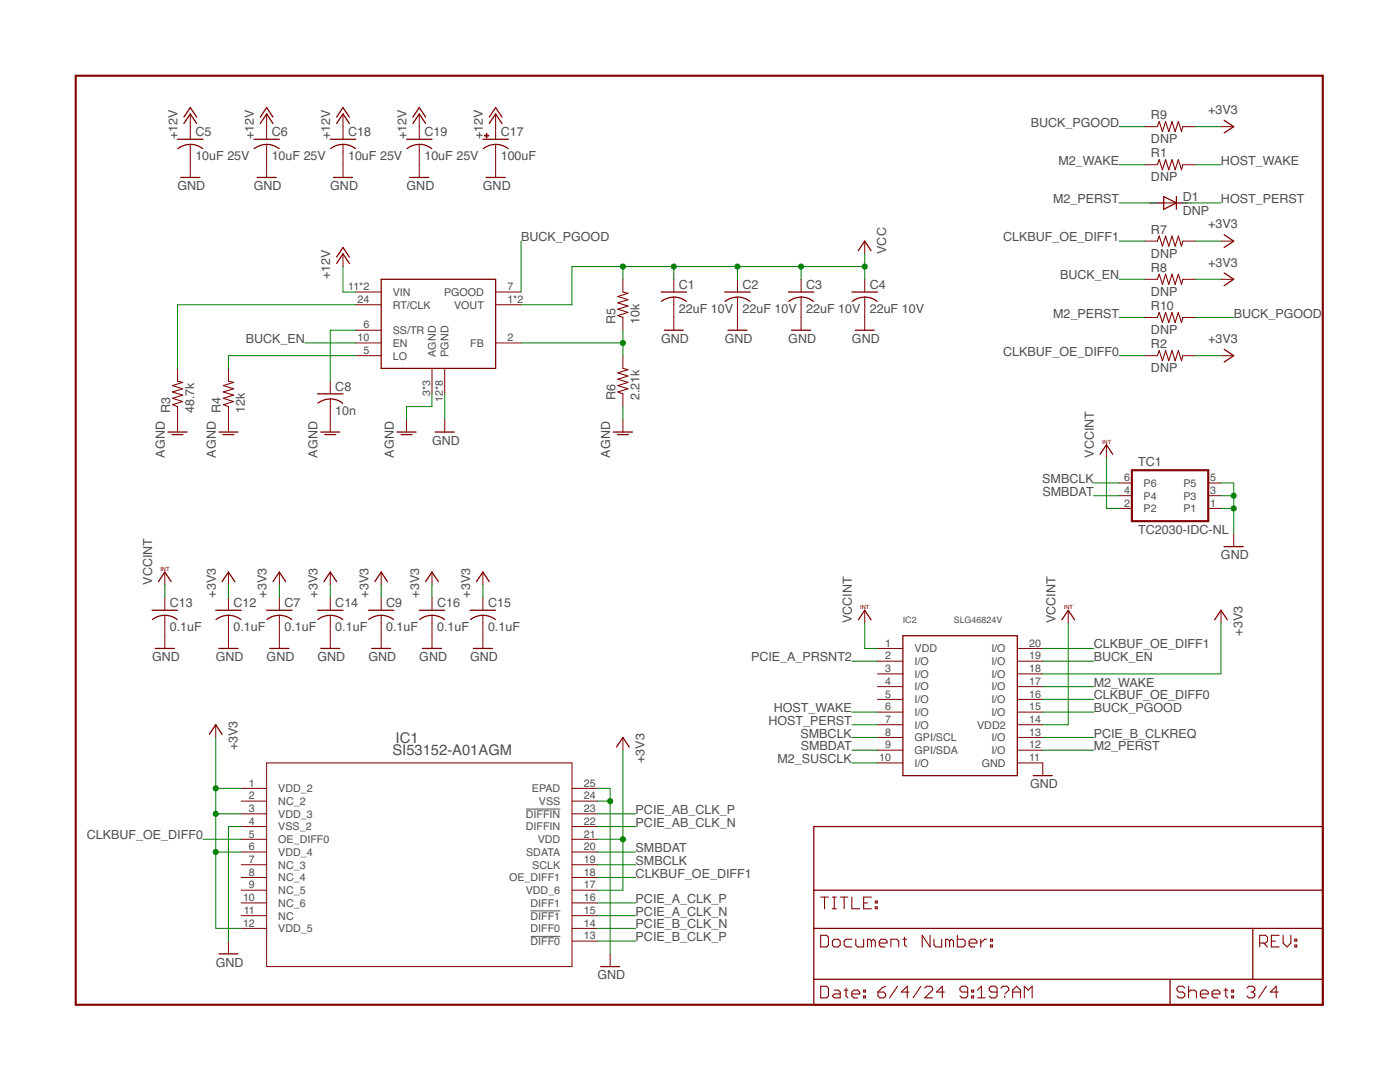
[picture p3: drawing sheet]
<svg xmlns="http://www.w3.org/2000/svg" width="279mm" height="216mm" viewBox="0 0 279 216" stroke-linecap="round" stroke-linejoin="round" font-family="sans-serif">
<path d="M104.9 161.4h6.9M105.9 186.8h5.9M105.9 181.8h5.9" fill="none" stroke="#505050" stroke-width=".2"/>
<path d="M15.1 15.1h248.9v185.4h-248.9zM225.9 93.8h15.2v10.2h-15.2z" fill="none" stroke="#800000" stroke-width=".42"/>
<g fill="none" stroke="#800000" stroke-width=".25">
<path d="M35.4 27.8h5.1M35.5 29.7a4 4 0 0 1 4.9 0M36.1 35.4h3.8M36.7 24.6l1.3-1.9 1.2 1.9M36.7 23.4l1.3-1.9 1.2 1.9M50.7 27.8h5.1M50.7 29.7a4 4 0 0 1 5 0M51.3 35.4h3.8M51.9 24.6l1.3-1.9 1.3 1.9M51.9 23.4l1.3-1.9 1.3 1.9M65.9 27.8h5.1M66 29.7a4 4 0 0 1 4.9 0"/>
<path d="M66.5 35.4h3.9M67.2 24.6l1.3-1.9 1.2 1.9M67.2 23.4l1.3-1.9 1.2 1.9M81.1 27.8h5.1M81.2 29.7a4 4 0 0 1 5 0M81.8 35.4h3.8M82.4 24.6l1.3-1.9 1.2 1.9M82.4 23.4l1.3-1.9 1.2 1.9M96.4 27.8h5.1M96.5 29.7a4 4 0 0 1 4.9 0M97 35.4h3.8M97.6 24.6l1.3-1.9 1.3 1.9"/>
<path d="M97.6 23.4l1.3-1.9 1.3 1.9M232.2 39.2l2.6 1.3-2.6 1.3zM234.8 39.2v2.6M244.3 24l1.9 1.3-1.9 1.2M67.2 52.6l1.3-1.9 1.2 1.9M67.2 51.3l1.3-1.9 1.2 1.9M76.1 55.7h22.8v17.8h-22.8zM131.9 58.3h5.1M144.6 58.3h5.1M157.3 58.3h5.1M170 58.3h5.1M171.3 50l1.3-1.9 1.2 1.9"/>
<path d="M244.3 46.8l1.9 1.3-1.9 1.3M244.3 54.5l1.9 1.2-1.9 1.3M63.4 78.6h5.1M65.9 79.6h.5a3.8 3.8 0 0 1 2 .9M65.9 79.6l-1.6 .3-.9 .5M132 60.1a4 4 0 0 1 5 0M132.6 65.9h3.8M144.7 60.1a4 4 0 0 1 5 0M145.3 65.9h3.8M157.4 60.1a4 4 0 0 1 4.9 0M158 65.9h3.8M170.1 60.1a4 4 0 0 1 4.9 0"/>
<path d="M170.7 65.9h3.8M244.3 69.7l1.9 1.3-1.9 1.2M33.5 86.2h3.8M34.3 86.7h2.2M43.7 86.2h3.8M44.5 86.7h2.2M64 86.2h3.8M64.8 86.7h2.2M79.2 86.2h3.8M80.1 86.7h2.1M86.8 86.2h3.9M122.4 86.2h3.8"/>
<path d="M123.2 86.7h2.2M219.5 90.7l1.3-1.9 1.3 1.9M31.6 116.1l1.3-1.9 1.3 1.9M44.3 116.1l1.3-1.9 1.3 1.9M54.5 116.1l1.3-1.9 1.2 1.9M64.6 116.1l1.3-1.9 1.3 1.9M74.8 116.1l1.3-1.9 1.2 1.9M84.9 116.1l1.3-1.9 1.3 1.9M95.1 116.1l1.3-1.9 1.2 1.9M244.3 109.1h3.8M30.4 121.8h5M30.4 123.6a4 4 0 0 1 5 0"/>
<path d="M31 129.4h3.8M43.1 121.8h5M43.1 123.6a4 4 0 0 1 5 0M43.7 129.4h3.8M53.2 121.8h5.1M53.3 123.6a4 4 0 0 1 4.9 0M53.8 129.4h3.9M63.4 121.8h5.1M63.4 123.6a4 4 0 0 1 5 0M64 129.4h3.8M73.5 121.8h5.1M73.6 123.6a4 4 0 0 1 4.9 0"/>
<path d="M74.2 129.4h3.8M83.7 121.8h5.1M83.8 123.6a4 4 0 0 1 4.9 0M84.3 129.4h3.8M93.8 121.8h5.1M93.9 123.6a4 4 0 0 1 5 0M94.5 129.4h3.8M171.3 123.7l1.3-1.9 1.2 1.9M180.2 126.9h22.8v27.9h-22.8zM211.9 123.7l1.3-1.9 1.3 1.9M242.4 123.7l1.3-1.9 1.2 1.9M41.8 146.5l1.3-1.9 1.2 1.9"/>
<path d="M123 149.1l1.3-1.9 1.3 1.9M206.2 154.8h3.8M162.4 164.9h101.6v35.6h-101.6zM162.4 177.6h101.6M43.7 190.3h3.8M119.9 192.9h3.8M162.4 185.3h101.6M162.4 195.4h101.6M233.5 195.4v5.1M250 185.3v10.1"/>
</g>
<g fill="none" stroke="#800000" stroke-width=".21">
<path d="M231 32.9l.4-1 .6 2 .6-2 .7 2 .6-2 .6 2 .7-2 .6 2 .3-1M231 25.3l.4-1 .6 2 .6-2 .7 2 .6-2 .6 2 .7-2 .6 2 .3-1M124.3 58.3l1 .2-2 .7 2 .6-2 .6 2 .7-2 .6 2 .6-2 .7 1 .4M231 48.1l.4-1 .6 2 .6-2 .7 2 .6-2 .6 2 .7-2 .6 2 .3-1M231 55.7l.4-1 .6 2 .6-2 .7 2 .6-2 .6 2 .7-2 .6 2 .3-1M35.4 76.1l1 .2-2 .6 2 .7-2 .6 2 .6-2 .7 2 .6-2 .7 1 .3M45.6 76.1l1 .2-2 .6 2 .7-2 .6 2 .6-2 .7 2 .6-2 .7 1 .3M124.3 73.5l1 .3-2 .6 2 .6-2 .7 2 .6-2 .6 2 .7-2 .6 1 .4M231 63.4l.4-1.1 .6 2.1 .6-2.1 .7 2.1 .6-2.1 .6 2.1 .7-2.1 .6 2.1 .3-1M231 71l.4-1 .6 2 .6-2 .7 2 .6-2 .6 2 .7-2 .6 2 .3-1M163.8 179h1.5M164.5 179v2.3"/>
<path d="M166.1 179h.8M166.5 179v2.3M167.7 179h1.5M168.5 179v2.3M170 179v2.3h1.6M173.9 179h-1.5v2.3h1.5M174.7 179.8h.4v.4h-.4zM163.8 186.6h1.2l.3 .4v1.6l-.3 .4h-1.2zM163.8 196.8h1.2l.3 .4v1.5l-.3 .4h-1.2zM166.1 187.8l.4-.4h.8l.4 .4v.8l-.4 .4h-.8l-.4-.4zM166.1 181.3h.8M166.5 197.6h.8l.4 .4v1.1h-1.2l-.4-.4 .4-.4h1.2"/>
<path d="M168.5 197.6h.7M168.8 197.2v1.5l.4 .4M170 198.3h1.6v-.3l-.4-.4h-.8l-.4 .4v.7l.4 .4h.8M170 187.4h-1.2l-.3 .4v.8l.3 .4h1.2M170.8 187.4v1.2l.4 .4h1.2v-1.6M172.4 198.7h.3v.4h-.3zM172.4 197.6h.3v.4h-.3zM172.4 180.2h.7M173.9 187.8l-.4-.4h-.4v1.6M173.9 187.8l.4-.4 .4 .4v1.2M173.9 187.8v1.2M174.7 181h.4v.3h-.4z"/>
<path d="M175.2 198h1.2l.4 .3v.4l-.4 .4h-.8l-.4-.4zM175.5 188.2h1.5v-.4l-.4-.4h-.7l-.4 .4v.8l.4 .4h.7M176.8 196.8l-.8 .4-.8 .8M177.8 189v-1.6h1.2l.4 .4v1.2M179.1 196.8l-1.6 2.3M180.1 187.4h.8M180.5 187v1.6l.4 .4M181.4 198h-1.5l1.2-1.2v2.3M183.8 196.8l-1.6 2.3M184.6 197.2l.4-.4h.7l.4 .4v.4l-1.5 1.5h1.5M185.6 186.6v2.4l-1.6-2.4v2.4M186.4 187.4v1.2l.4 .4h1.1v-1.6"/>
<path d="M188.5 198h-1.6l1.2-1.2v2.3M189.5 187.8l-.4-.4h-.4v1.6M189.5 187.8v1.2M189.5 187.8l.4-.4 .4 .4v1.2M191.1 186.6v2.4h1.1l.4-.4v-.8l-.4-.4h-1.1M193.1 198h-1.1l-.4-.4v-.4l.4-.4h.7l.4 .4v1.5l-.4 .4h-.7l-.4-.4M193.4 188.2h1.6v-.4l-.4-.4h-.8l-.4 .4v.8l.4 .4h.8M193.9 198.7h.4v.4h-.4zM193.9 197.6h.4v.4h-.4zM195.1 199.1h1.5M195.1 197.6l.8-.8v2.3M195.7 187.4v1.6"/>
<path d="M196.9 187.4h-.4l-.8 .8M197.7 188.6h.4v.4h-.4zM197.7 187.4h.4v.4h-.4zM199 198h-1.2l-.4-.4v-.4l.4-.4h.8l.4 .4v1.5l-.4 .4h-.8l-.4-.4M199.7 197.2l.5-.4h.7l.4 .4v.4l-.8 .7M200.5 198.7v.4M202.1 198h1.6M202.1 199.1v-1.5l.8-.8 .8 .8v1.5M204.4 199.1v-2.3l.8 .8 .8-.8v2.3M236.5 197.2l-.4-.4h-.8l-.4 .4v.4l.4 .4h.8l.4 .3v.4l-.4 .4h-.8l-.4-.4M237.2 198l.4-.4h.8l.4 .4v1.1M237.2 196.8v2.3"/>
<path d="M239.6 198.3h1.5v-.3l-.4-.4h-.8l-.3 .4v.7l.3 .4h.8M241.9 198.3h1.6v-.3l-.4-.4h-.8l-.4 .4v.7l.4 .4h.8M244.2 197.6h.8M244.6 197.2v1.5l.4 .4M245.8 198.7h.4v.4h-.4zM245.8 197.6h.4v.4h-.4zM248.9 197.2l.3-.4h.8l.4 .4v.4l-.4 .4M249.6 198h.4M250 198l.4 .3v.4l-.4 .4h-.8l-.3-.4M251.4 188.2h1.2l.4-.4v-.8l-.4-.4h-1.2v2.4M252.2 188.2l.8 .8M252.8 196.8l-1.6 2.3"/>
<path d="M253.7 187.8h.8M255.1 198h-1.6l1.2-1.2v2.3M255.3 186.6h-1.6v2.4h1.6M256.1 186.6v1.6l.8 .8 .7-.8v-1.6M258.4 188.6h.4v.4h-.4zM258.4 187.4h.4v.4h-.4z"/>
</g>
<g fill="none" stroke="#800000" stroke-width=".2">
<path d="M38 22.7v5.1M38 28.8v6.6M53.2 22.7v5.1M53.2 28.8v6.6M68.5 22.7v5.1M68.5 28.8v6.6M83.7 22.7v5.1M83.7 28.8v6.6M98.9 22.7v5.1M98.9 28.8v6.6M228.4 32.9h2.6M228.4 25.3h2.6"/>
<path d="M236.1 32.9h2.5M236.1 25.3h2.5M243.7 25.3h2.5M68.5 50.7v2.5M71 58.3h5.1M98.9 58.3h5.1M124.3 55.7v2.6M134.5 55.7v2.6M134.5 59.3v6.6M147.2 55.7v2.6M147.2 59.3v6.6M159.9 55.7v2.6"/>
<path d="M159.9 59.3v6.6M172.6 48.1v2.6M172.6 55.7v2.6M172.6 59.3v6.6M228.4 48.1h2.6M228.4 55.7h2.6M231 40.5h5.1M236.1 48.1h2.5M236.1 55.7h2.5M243.7 48.1h2.5M243.7 55.7h2.5M35.4 73.5v2.6"/>
<path d="M45.6 73.5v2.6M65.9 76.1v2.5M65.9 79.6v6.6M71 60.8h5.1M71 68.4h5.1M71 71h5.1M71 65.9h5.1M86.2 73.5v5.1M88.8 73.5v5.1M98.9 60.8h5.1M98.9 68.4h5.1M124.3 63.4v2.5"/>
<path d="M124.3 71v2.5M124.3 78.6v2.5M228.4 63.4h2.6M228.4 71h2.6M236.1 63.4h2.5M236.1 71h2.5M243.7 71h2.5M35.4 81.1v5.1M45.6 81.1v5.1M81.1 83.7v2.5M88.8 83.7v2.5M124.3 83.7v2.5"/>
<path d="M220.8 88.8v2.5M223.4 98.9h2.5M223.4 96.4h2.5M241.1 98.9h2.6M241.1 96.4h2.6M32.9 114.2v2.5M32.9 119.2v2.6M45.6 114.2v2.5M45.6 119.2v2.6M55.8 114.2v2.5M55.8 119.2v2.6M65.9 114.2v2.5"/>
<path d="M65.9 119.2v2.6M76.1 114.2v2.5M76.1 119.2v2.6M86.2 114.2v2.5M86.2 119.2v2.6M96.4 114.2v2.5M96.4 119.2v2.6M223.4 101.5h2.5M241.1 101.5h2.6M246.2 106.5v2.6M32.9 122.8v6.6M45.6 122.8v6.6"/>
<path d="M55.8 122.8v6.6M65.9 122.8v6.6M76.1 122.8v6.6M86.2 122.8v6.6M96.4 122.8v6.6M172.6 121.8v2.5M175.1 129.4h5.1M175.1 131.9h5.1M175.1 134.5h5.1M175.1 137h5.1M175.1 139.6h5.1M203 129.4h5.1"/>
<path d="M203 131.9h5.1M203 134.5h5.1M203 137h5.1M203 139.6h5.1M213.2 121.8v2.5M243.7 121.8v2.5M43.1 144.6v2.6M48.1 157.3h5.1M48.1 159.9h5.1M53.2 152.2h61v40.7h-61zM114.2 157.3h5M114.2 159.9h5"/>
<path d="M124.3 147.2v2.5M175.1 152.2h5.1M175.1 142.1h5.1M175.1 144.6h5.1M175.1 147.2h5.1M175.1 149.7h5.1M203 152.2h5.1v2.6M203 142.1h5.1M203 144.6h5.1M203 147.2h5.1M203 149.7h5.1M48.1 162.4h5.1"/>
<path d="M48.1 164.9h5.1M48.1 167.5h5.1M48.1 170h5.1M48.1 172.6h5.1M48.1 175.1h5.1M48.1 177.6h5.1M114.2 162.4h5M114.2 164.9h5M114.2 167.5h5M114.2 170h5M114.2 172.6h5M114.2 175.1h5"/>
<path d="M114.2 177.6h5M45.6 187.8v2.5M48.1 180.2h5.1M48.1 182.7h5.1M48.1 185.3h5.1M114.2 180.2h5M114.2 182.7h5M114.2 185.3h5M114.2 187.8h5M121.8 190.3v2.6"/>
</g>
<g fill="#800000" stroke="#800000" stroke-width=".2">
<path d="M96.7 27h.9v.1h-.9z"/>
<path d="M97 26.6h.2v.9h-.2z"/>
</g>
<g fill="none" stroke="#008000" stroke-width=".2">
<path d="M223.4 25.3h5M223.4 32.9h5M238.6 25.3h5.1M238.6 32.9h5.1M68.5 53.2v5.1h2.5M104 48.1v10.2M124.3 53.2v2.5M134.5 53.2v2.5M147.2 53.2v2.5M159.9 53.2v2.5M172.6 50.7v5M172.6 53.2h-58.4v7.6h-10.2"/>
<path d="M223.4 48.1h5M223.4 55.7h5M223.4 40.5h7.6M236.1 40.5h7.6M238.6 48.1h5.1M238.6 55.7h5.1M60.8 68.4h10.2M71 71h-25.4v2.5M71 65.9h-5.1v10.2M71 60.8h-35.6v12.7M86.2 78.6v2.5h-5.1v2.6M88.8 78.6v5.1"/>
<path d="M104 68.4h20.3M124.3 65.9v5.1M223.4 71h5M223.4 63.4h5M238.6 71h5.1M238.6 63.4h7.6M124.3 81.1v2.6M218.3 98.9h5.1M218.3 96.4h5.1M220.8 91.3v10.2h2.6M243.7 96.4h2.5v10.1M243.7 98.9h2.5"/>
<path d="M32.9 116.7v2.5M45.6 116.7v2.5M55.8 116.7v2.5M65.9 116.7v2.5M76.1 116.7v2.5M86.2 116.7v2.5M96.4 116.7v2.5M243.7 101.5h2.5M170 131.9h5.1M172.6 124.3v5.1h2.5M208.1 129.4h10.2M208.1 131.9h10.2"/>
<path d="M208.1 139.6h10.2M208.1 137h10.2M213.2 124.3v20.3h-5.1M243.7 124.3v10.2h-35.6M43.1 157.3h5M43.1 147.2v38.1h5M119.2 159.9h2.6M119.2 157.3h2.6v33M124.3 149.7v27.9h-5.1M170 147.2h5.1M170 149.7h5.1M170 144.6h5.1"/>
<path d="M170 142.1h5.1M170 152.2h5.1M208.1 147.2h10.2M208.1 149.7h10.2M208.1 142.1h10.2M40.5 167.5h7.6M43.1 162.4h5M43.1 170h5M48.1 164.9h-2.5v22.9M119.2 164.9h7.7M119.2 162.4h7.7M119.2 170h7.7"/>
<path d="M119.2 167.5h5.1M119.2 172.6h7.7M119.2 175.1h7.7M119.2 185.3h7.7M119.2 180.2h7.7M119.2 182.7h7.7M119.2 187.8h7.7"/>
</g>
<g fill="#008000" stroke="#008000" stroke-width=".2">
<circle cx="121.8" cy="159.9" r=".51"/>
<circle cx="246.2" cy="101.5" r=".51"/>
<circle cx="246.2" cy="98.9" r=".51"/>
<circle cx="43.1" cy="157.3" r=".51"/>
<circle cx="43.1" cy="162.4" r=".51"/>
<circle cx="43.1" cy="170" r=".51"/>
<circle cx="124.3" cy="167.5" r=".51"/>
<circle cx="124.3" cy="68.4" r=".51"/>
<circle cx="124.3" cy="53.2" r=".51"/>
<circle cx="147.2" cy="53.2" r=".51"/>
<circle cx="159.9" cy="53.2" r=".51"/>
<circle cx="172.6" cy="53.2" r=".51"/>
<circle cx="134.5" cy="53.2" r=".51"/>
</g>
<g font-size="2.9" fill="#505050">
<text x="79" y="148.2">IC1</text>
<text x="78.3" y="150.7">SI53152-A01AGM</text>
</g>
<g font-size="2.5" fill="#505050">
<text x="229.7" y="23.8">R9</text>
<text x="241.1" y="22.7">+3V3</text>
<text x="35.4" y="27.8" transform="rotate(-90 35.4 27.8)">+12V</text>
<text x="39" y="27.2">C5</text>
<text x="50.7" y="27.8" transform="rotate(-90 50.7 27.8)">+12V</text>
<text x="54.2" y="27.2">C6</text>
<text x="65.9" y="27.8" transform="rotate(-90 65.9 27.8)">+12V</text>
<text x="69.5" y="27.2">C18</text>
<text x="81.1" y="27.8" transform="rotate(-90 81.1 27.8)">+12V</text>
<text x="84.7" y="27.2">C19</text>
<text x="96.4" y="27.8" transform="rotate(-90 96.4 27.8)">+12V</text>
<text x="99.9" y="27.2">C17</text>
<text x="205.7" y="25.3">BUCK_PGOOD</text>
<text x="229.7" y="28.6">DNP</text>
<text x="39" y="32">10uF 25V</text>
<text x="54.2" y="32">10uF 25V</text>
<text x="69.5" y="32">10uF 25V</text>
<text x="84.7" y="32">10uF 25V</text>
<text x="99.9" y="32">100uF</text>
<text x="211.2" y="32.9">M2_WAKE</text>
<text x="229.7" y="31.4">R1</text>
<text x="243.7" y="32.9">HOST_WAKE</text>
<text x="35.4" y="38">GND</text>
<text x="50.7" y="38">GND</text>
<text x="65.9" y="38">GND</text>
<text x="81.1" y="38">GND</text>
<text x="96.4" y="38">GND</text>
<text x="210.2" y="40.5">M2_PERST</text>
<text x="229.7" y="36.2">DNP</text>
<text x="236.1" y="40">D1</text>
<text x="243.7" y="40.5">HOST_PERST</text>
<text x="229.7" y="46.6">R7</text>
<text x="236.1" y="42.8">DNP</text>
<text x="241.1" y="45.6">+3V3</text>
<text x="104" y="48.1">BUCK_PGOOD</text>
<text x="176.9" y="50.7" transform="rotate(-90 176.9 50.7)">VCC</text>
<text x="200.2" y="48.1">CLKBUF_OE_DIFF1</text>
<text x="229.7" y="51.4">DNP</text>
<text x="241.1" y="53.2">+3V3</text>
<text x="65.9" y="55.7" transform="rotate(-90 65.9 55.7)">+12V</text>
<text x="135.5" y="57.6">C1</text>
<text x="148.2" y="57.6">C2</text>
<text x="160.9" y="57.6">C3</text>
<text x="173.6" y="57.6">C4</text>
<text x="211.6" y="55.7">BUCK_EN</text>
<text x="229.7" y="59">DNP</text>
<text x="229.7" y="54.2">R8</text>
<text x="122.8" y="64.6" transform="rotate(-90 122.8 64.6)">R5</text>
<text x="127.6" y="64.6" transform="rotate(-90 127.6 64.6)">10k</text>
<text x="135.5" y="62.5">22uF 10V</text>
<text x="148.2" y="62.5">22uF 10V</text>
<text x="160.9" y="62.5">22uF 10V</text>
<text x="173.6" y="62.5">22uF 10V</text>
<text x="210.2" y="63.4">M2_PERST</text>
<text x="229.7" y="61.9">R10</text>
<text x="246.2" y="63.4">BUCK_PGOOD</text>
<text x="49" y="68.4">BUCK_EN</text>
<text x="131.9" y="68.4">GND</text>
<text x="144.6" y="68.4">GND</text>
<text x="157.3" y="68.4">GND</text>
<text x="170" y="68.4">GND</text>
<text x="200.2" y="71">CLKBUF_OE_DIFF0</text>
<text x="229.7" y="66.7">DNP</text>
<text x="229.7" y="69.5">R2</text>
<text x="241.1" y="68.4">+3V3</text>
<text x="66.9" y="78">C8</text>
<text x="229.7" y="74.3">DNP</text>
<text x="33.9" y="82.4" transform="rotate(-90 33.9 82.4)">R3</text>
<text x="38.7" y="82.4" transform="rotate(-90 38.7 82.4)">48.7k</text>
<text x="44.1" y="82.4" transform="rotate(-90 44.1 82.4)">R4</text>
<text x="48.9" y="82.4" transform="rotate(-90 48.9 82.4)">12k</text>
<text x="66.9" y="82.8">10n</text>
<text x="122.8" y="79.9" transform="rotate(-90 122.8 79.9)">R6</text>
<text x="127.6" y="79.9" transform="rotate(-90 127.6 79.9)">2.21k</text>
<text x="86.2" y="88.8">GND</text>
<text x="32.9" y="91.3" transform="rotate(-90 32.9 91.3)">AGND</text>
<text x="43" y="91.3" transform="rotate(-90 43 91.3)">AGND</text>
<text x="63.4" y="91.3" transform="rotate(-90 63.4 91.3)">AGND</text>
<text x="78.6" y="91.3" transform="rotate(-90 78.6 91.3)">AGND</text>
<text x="121.8" y="91.3" transform="rotate(-90 121.8 91.3)">AGND</text>
<text x="218.3" y="91.3" transform="rotate(-90 218.3 91.3)">VCCINT</text>
<text x="227.2" y="93.1">TC1</text>
<text x="208" y="96.4">SMBCLK</text>
<text x="208.1" y="98.9">SMBDAT</text>
<text x="227.2" y="106.5">TC2030-IDC-NL</text>
<text x="243.7" y="111.6">GND</text>
<text x="30.4" y="116.7" transform="rotate(-90 30.4 116.7)">VCCINT</text>
<text x="43" y="119.2" transform="rotate(-90 43 119.2)">+3V3</text>
<text x="53.2" y="119.2" transform="rotate(-90 53.2 119.2)">+3V3</text>
<text x="63.4" y="119.2" transform="rotate(-90 63.4 119.2)">+3V3</text>
<text x="73.5" y="119.2" transform="rotate(-90 73.5 119.2)">+3V3</text>
<text x="83.7" y="119.2" transform="rotate(-90 83.7 119.2)">+3V3</text>
<text x="93.8" y="119.2" transform="rotate(-90 93.8 119.2)">+3V3</text>
<text x="33.9" y="126">0.1uF</text>
<text x="33.9" y="121.1">C13</text>
<text x="46.6" y="126">0.1uF</text>
<text x="46.6" y="121.1">C12</text>
<text x="56.8" y="126">0.1uF</text>
<text x="56.8" y="121.1">C7</text>
<text x="66.9" y="126">0.1uF</text>
<text x="66.9" y="121.1">C14</text>
<text x="77.1" y="126">0.1uF</text>
<text x="77.1" y="121.1">C9</text>
<text x="87.2" y="126">0.1uF</text>
<text x="87.2" y="121.1">C16</text>
<text x="97.4" y="126">0.1uF</text>
<text x="97.4" y="121.1">C15</text>
<text x="170" y="124.3" transform="rotate(-90 170 124.3)">VCCINT</text>
<text x="210.7" y="124.3" transform="rotate(-90 210.7 124.3)">VCCINT</text>
<text x="30.4" y="131.9">GND</text>
<text x="43" y="131.9">GND</text>
<text x="53.2" y="131.9">GND</text>
<text x="63.4" y="131.9">GND</text>
<text x="73.5" y="131.9">GND</text>
<text x="83.7" y="131.9">GND</text>
<text x="93.8" y="131.9">GND</text>
<text x="149.9" y="131.9">PCIE_A_PRSNT2</text>
<text x="218.3" y="131.9">BUCK_EN</text>
<text x="218.3" y="129.4">CLKBUF_OE_DIFF1</text>
<text x="248" y="126.8" transform="rotate(-90 248 126.8)">+3V3</text>
<text x="218.3" y="137">M2_WAKE</text>
<text x="154.4" y="142.1">HOST_WAKE</text>
<text x="218.3" y="139.5">CLKBUF_OE_DIFF0</text>
<text x="218.3" y="142.1">BUCK_PGOOD</text>
<text x="47.4" y="149.7" transform="rotate(-90 47.4 149.7)">+3V3</text>
<text x="153.4" y="144.6">HOST_PERST</text>
<text x="159.8" y="147.2">SMBCLK</text>
<text x="159.8" y="149.7">SMBDAT</text>
<text x="218.3" y="147.2">PCIE_B_CLKREQ</text>
<text x="218.3" y="149.7">M2_PERST</text>
<text x="128.6" y="152.2" transform="rotate(-90 128.6 152.2)">+3V3</text>
<text x="155.2" y="152.2">M2_SUSCLK</text>
<text x="205.6" y="157.3">GND</text>
<text x="17.3" y="167.5">CLKBUF_OE_DIFF0</text>
<text x="126.9" y="162.4">PCIE_AB_CLK_P</text>
<text x="126.9" y="164.9">PCIE_AB_CLK_N</text>
<text x="126.9" y="172.6">SMBCLK</text>
<text x="126.9" y="170">SMBDAT</text>
<text x="126.9" y="175.1">CLKBUF_OE_DIFF1</text>
<text x="126.9" y="180.2">PCIE_A_CLK_P</text>
<text x="126.9" y="182.7">PCIE_A_CLK_N</text>
<text x="126.9" y="185.3">PCIE_B_CLK_N</text>
<text x="126.9" y="187.8">PCIE_B_CLK_P</text>
<text x="43" y="192.9">GND</text>
<text x="119.2" y="195.4">GND</text>
</g>
<g font-size="2.1" fill="#505050">
<text x="69.5" y="57.9">11*2</text>
<text x="78.4" y="59">VIN</text>
<text x="88.6" y="59">PGOOD</text>
<text x="101.3" y="57.9">7</text>
<text x="71.4" y="60.5">24</text>
<text x="72.5" y="65.5">6</text>
<text x="78.4" y="61.6">RT/CLK</text>
<text x="90.6" y="61.6">VOUT</text>
<text x="101.3" y="60.5">1*2</text>
<text x="71.4" y="68.1">10</text>
<text x="72.5" y="70.6">5</text>
<text x="78.4" y="69.2">EN</text>
<text x="78.4" y="71.7">LO</text>
<text x="78.4" y="66.7">SS/TR</text>
<text x="87" y="71.2" transform="rotate(-90 87 71.2)">AGND</text>
<text x="89.5" y="71.2" transform="rotate(-90 89.5 71.2)">PGND</text>
<text x="93.9" y="69.2">FB</text>
<text x="101.3" y="68.1">2</text>
<text x="85.9" y="79.1" transform="rotate(-90 85.9 79.1)">3*3</text>
<text x="88.4" y="80.3" transform="rotate(-90 88.4 80.3)">12*8</text>
<text x="224.4" y="101.1">2</text>
<text x="224.4" y="98.6">4</text>
<text x="224.4" y="96">6</text>
<text x="228.2" y="99.7">P4</text>
<text x="228.2" y="97.1">P6</text>
<text x="236.2" y="99.7">P3</text>
<text x="236.2" y="97.1">P5</text>
<text x="241.5" y="101.1">1</text>
<text x="241.5" y="98.6">3</text>
<text x="241.5" y="96">5</text>
<text x="228.2" y="102.2">P2</text>
<text x="236.2" y="102.2">P1</text>
<text x="176.7" y="129">1</text>
<text x="176.7" y="131.6">2</text>
<text x="182.5" y="130.1">VDD</text>
<text x="197.8" y="130.1">I/O</text>
<text x="205.4" y="131.6">19</text>
<text x="205.4" y="129">20</text>
<text x="176.7" y="134.1">3</text>
<text x="176.7" y="136.6">4</text>
<text x="182.5" y="132.7">I/O</text>
<text x="182.5" y="135.2">I/O</text>
<text x="182.5" y="137.8">I/O</text>
<text x="197.8" y="137.8">I/O</text>
<text x="197.8" y="135.2">I/O</text>
<text x="197.8" y="132.7">I/O</text>
<text x="205.4" y="136.6">17</text>
<text x="205.4" y="134.1">18</text>
<text x="176.7" y="139.2">5</text>
<text x="176.7" y="141.7">6</text>
<text x="182.5" y="140.3">I/O</text>
<text x="182.5" y="142.8">I/O</text>
<text x="197.8" y="142.8">I/O</text>
<text x="197.8" y="140.3">I/O</text>
<text x="205.4" y="141.7">15</text>
<text x="205.4" y="139.2">16</text>
<text x="176.7" y="144.3">7</text>
<text x="176.7" y="146.8">8</text>
<text x="176.7" y="149.3">9</text>
<text x="182.5" y="145.4">I/O</text>
<text x="182.5" y="147.9">GPI/SCL</text>
<text x="195" y="145.4">VDD2</text>
<text x="197.8" y="147.9">I/O</text>
<text x="205.4" y="149.3">12</text>
<text x="205.4" y="146.8">13</text>
<text x="205.4" y="144.3">14</text>
<text x="175.5" y="151.9">10</text>
<text x="182.5" y="150.5">GPI/SDA</text>
<text x="182.5" y="153">I/O</text>
<text x="196" y="153">GND</text>
<text x="197.8" y="150.5">I/O</text>
<text x="205.4" y="151.9">11</text>
<text x="49.7" y="157">1</text>
<text x="49.7" y="159.5">2</text>
<text x="55.5" y="158.1">VDD_2</text>
<text x="55.5" y="160.6">NC_2</text>
<text x="106.1" y="158.1">EPAD</text>
<text x="107.5" y="160.6">VSS</text>
<text x="116.5" y="159.5">24</text>
<text x="116.5" y="157">25</text>
<text x="49.7" y="162">3</text>
<text x="49.7" y="164.6">4</text>
<text x="49.7" y="167.1">5</text>
<text x="55.5" y="163.2">VDD_3</text>
<text x="55.5" y="165.7">VSS_2</text>
<text x="104.9" y="165.7">DIFFIN</text>
<text x="104.9" y="163.2">DIFFIN</text>
<text x="116.5" y="167.1">21</text>
<text x="116.5" y="164.6">22</text>
<text x="116.5" y="162">23</text>
<text x="49.7" y="169.7">6</text>
<text x="49.7" y="172.2">7</text>
<text x="55.5" y="168.2">OE_DIFF0</text>
<text x="55.5" y="170.8">VDD_4</text>
<text x="55.5" y="173.3">NC_3</text>
<text x="105" y="170.8">SDATA</text>
<text x="106.2" y="173.3">SCLK</text>
<text x="107.3" y="168.2">VDD</text>
<text x="116.5" y="172.2">19</text>
<text x="116.5" y="169.7">20</text>
<text x="48.5" y="179.8">10</text>
<text x="49.7" y="174.7">8</text>
<text x="49.7" y="177.3">9</text>
<text x="55.5" y="175.9">NC_4</text>
<text x="55.5" y="178.4">NC_5</text>
<text x="101.6" y="175.9">OE_DIFF1</text>
<text x="104.9" y="178.4">VDD_6</text>
<text x="116.5" y="179.8">16</text>
<text x="116.5" y="177.3">17</text>
<text x="116.5" y="174.7">18</text>
<text x="48.5" y="184.9">12</text>
<text x="48.6" y="182.4">11</text>
<text x="55.5" y="180.9">NC_6</text>
<text x="55.5" y="183.5">NC</text>
<text x="105.9" y="183.5">DIFF1</text>
<text x="105.9" y="180.9">DIFF1</text>
<text x="116.5" y="184.9">14</text>
<text x="116.5" y="182.4">15</text>
<text x="55.5" y="186">VDD_5</text>
<text x="105.9" y="188.6">DIFF0</text>
<text x="105.9" y="186">DIFF0</text>
<text x="116.5" y="187.4">13</text>
</g>
<g font-size="1.8" fill="#505050">
<text x="180.2" y="124.3">IC2</text>
<text x="190.3" y="124.3">SLG46824V</text>
</g>
<g font-size="1.1" fill="#800000">
<text x="219.9" y="88.5">INT</text>
<text x="32" y="113.9">INT</text>
<text x="171.7" y="121.5">INT</text>
<text x="212.3" y="121.5">INT</text>
</g>
<g font-size=".6" fill="#800080">
<text x="229.3" y="40.7">SpiceOrder</text>
<text x="232.4" y="40.7">1</text>
<text x="234.4" y="40.7">SpiceOrder 2</text>
</g>
</svg>
